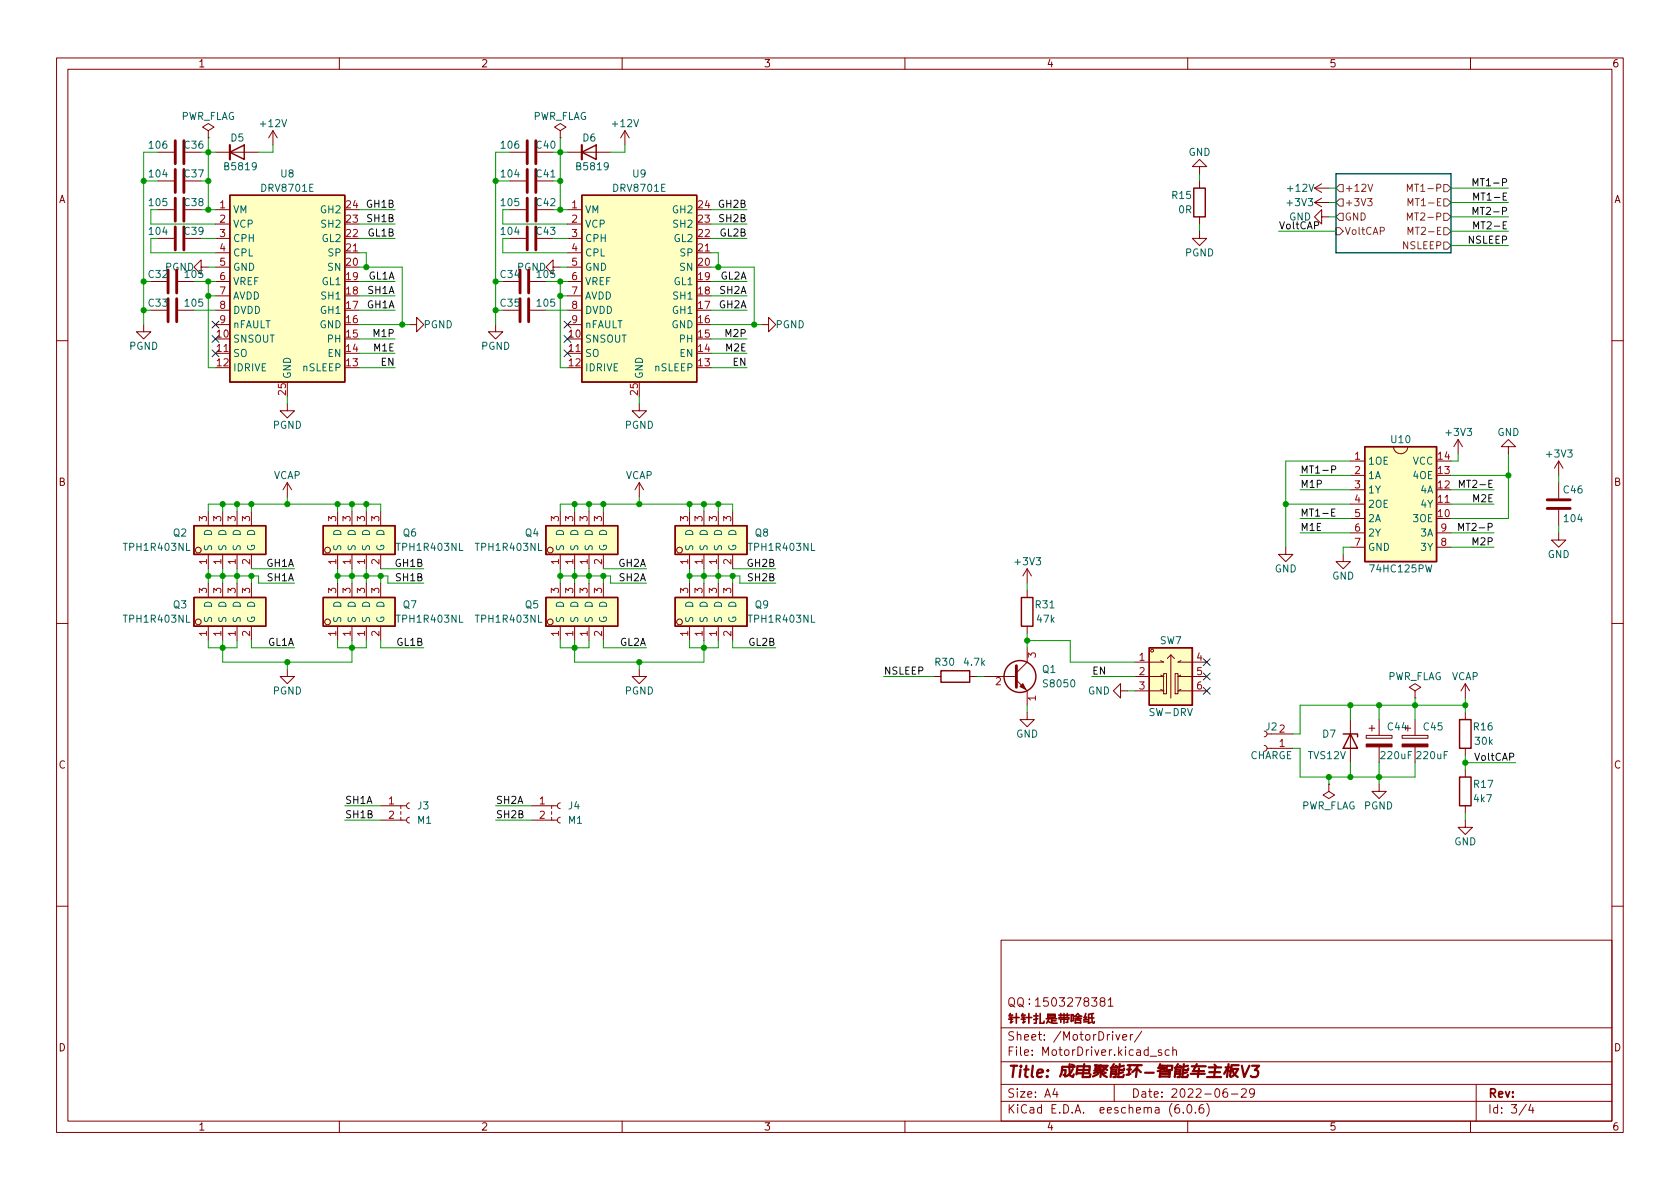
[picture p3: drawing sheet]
<svg xmlns="http://www.w3.org/2000/svg" width="297mm" height="210mm" viewBox="0 0 297 210" stroke-linecap="round" stroke-linejoin="round" font-family="sans-serif">
<g fill="none" stroke="#840000" stroke-width=".18">
<path d="M10 10.2h277v190.1h-277zM12 12.2h273v186.1h-273zM60 10.2v2M110 10.2v2M160 10.2v2M210 10.2v2M260 10.2v2M27.9 37.1h2.8M27.9 26.9h2.8M27.9 32h2.8M36.8 23.1l1-.6-1-.7-1 .7 1 .6v1.3M36.8 24.4h.1"/>
<path d="M38.1 37.1h2.5M38.1 39.6h2.5M38.1 26.9h7.6M48.3 23.1l-.8 1.3M48.3 23.1v2.5M48.3 23.1l.7 1.3M90.2 37.1h2.8M90.2 26.9h2.8M90.2 32h2.8M99.1 23.1l1-.6-1-.7-1.1 .7 1.1 .6v1.3M99.1 24.4h.1M100.3 37.1h2.6"/>
<path d="M100.3 39.6h2.6M100.3 26.9h7.6M110.5 23.1l-.8 1.3M110.5 23.1v2.5M110.5 23.1l.8 1.3M212.1 29.5h1.3l-1.3-1.3-1.3 1.3h1.3v1.2M212.1 32v1.3M212.1 38.3v1.3M232.4 35.8l1.3 .8M232.4 35.8h2.5M232.4 33.3l1.3 .7M232.4 33.3h2.5"/>
<path d="M233.7 38.3v-1.2l-1.3 1.2 1.3 1.3v-1.3h1.2M233.7 35l-1.3 .8M233.7 32.5l-1.3 .8M25.4 57.4v1.3h1.3l-1.3 1.2-1.3-1.2h1.3M27.9 42.2h2.8M31.5 54.9h2.8M31.5 49.8h2.8M35.6 47.2v-1.2l-1.3 1.2 1.3 1.3v-1.3h1.2M38.1 54.9h2.5M38.1 44.7h2.5M38.1 42.2h2.5M38.1 47.2h2.5"/>
<path d="M38.1 49.8h2.5M38.1 52.3h2.5M38.1 57.4h2.5M61 44.7h2.5M72.4 57.4h1.3v-1.3l1.2 1.3-1.2 1.3v-1.3M87.6 57.4v1.3h1.3l-1.3 1.2-1.2-1.2h1.2M90.2 42.2h2.8M93.7 54.9h2.8M93.7 49.8h2.8M97.8 47.2v-1.2l-1.3 1.2 1.3 1.3v-1.3h1.3M100.3 54.9h2.6M100.3 44.7h2.6"/>
<path d="M100.3 42.2h2.6M100.3 47.2h2.6M100.3 49.8h2.6M100.3 52.3h2.6M100.3 57.4h2.6M123.2 44.7h2.5M134.6 57.4h1.3v-1.3l1.3 1.3-1.3 1.3v-1.3M212.1 40.9v1.3h1.3l-1.3 1.2-1.3-1.2h1.3M10 60.2h2M38.1 62.5h2.5M50.8 71.4v1.2h1.3l-1.3 1.3-1.3-1.3h1.3M100.3 62.5h2.6"/>
<path d="M113 71.4v1.2h1.3l-1.3 1.3-1.2-1.3h1.2M246.4 79a1.27 1.27 0 0 0 1.2 1.2 1.27 1.27 0 0 0 1.3-1.2M257.8 77.7l-.8 1.3M257.8 77.7v2.6M257.8 77.7l.8 1.3M266.7 79h1.3l-1.3-1.3-1.3 1.3h1.3v1.3M285 60.2h2M36.8 90.4v2.6M36.8 98v2.6M39.4 90.4v2.6M39.4 98v2.6M41.9 90.4v2.6"/>
<path d="M41.9 98v2.6M44.4 90.4v2.6M44.4 98v2.6M50.8 85.3l-.8 1.3M50.8 85.3v2.6M50.8 85.3l.8 1.3M59.7 90.4v2.6M59.7 98v2.6M62.2 90.4v2.6M62.2 98v2.6M64.8 90.4v2.6M64.8 98v2.6"/>
<path d="M67.3 90.4v2.6M67.3 98v2.6M99.1 90.4v2.6M99.1 98v2.6M101.6 90.4v2.6M101.6 98v2.6M104.1 90.4v2.6M104.1 98v2.6M106.7 90.4v2.6M106.7 98v2.6M113 85.3l-.7 1.3M113 85.3v2.6"/>
<path d="M113 85.3l.8 1.3M121.9 90.4v2.6M121.9 98v2.6M124.5 90.4v2.6M124.5 98v2.6M127 90.4v2.6M127 98v2.6M129.5 90.4v2.6M129.5 98v2.6M227.3 96.8v1.2h1.3l-1.3 1.3-1.2-1.3h1.2M237.5 98v1.3h1.3l-1.3 1.3-1.3-1.3h1.3M238.8 81.5h2.5"/>
<path d="M238.8 89.1h2.5M238.8 84.1h2.5M238.8 86.6h2.5M238.8 91.7h2.5M238.8 94.2h2.5M238.8 96.8h2.5M254 89.1h2.5M254 94.2h2.5M254 96.8h2.5M275.6 94.2v1.3h1.3l-1.3 1.3-1.3-1.3h1.3M275.6 81.5v2.6M275.6 85.3v2.8"/>
<path d="M275.6 90.2v2.8M275.6 81.5l-.8 1.3M275.6 81.5l.8 1.3M10 110.2h2M36.8 103.1v2.6M36.8 110.7v2.6M39.4 103.1v2.6M39.4 110.7v2.6M41.9 103.1v2.6M41.9 110.7v2.6M44.4 103.1v2.6M44.4 110.7v2.6"/>
<path d="M50.8 118.4v1.2h1.3l-1.3 1.3-1.3-1.3h1.3M59.7 103.1v2.6M59.7 110.7v2.6M62.2 103.1v2.6M62.2 110.7v2.6M64.8 103.1v2.6M64.8 110.7v2.6M67.3 103.1v2.6M67.3 110.7v2.6M99.1 103.1v2.6M99.1 110.7v2.6M101.6 103.1v2.6"/>
<path d="M101.6 110.7v2.6M104.1 103.1v2.6M104.1 110.7v2.6M106.7 103.1v2.6M106.7 110.7v2.6M113 118.4v1.2h1.3l-1.3 1.3-1.2-1.3h1.2M121.9 103.1v2.6M121.9 110.7v2.6M124.5 103.1v2.6M124.5 110.7v2.6M127 103.1v2.6M127 110.7v2.6"/>
<path d="M129.5 103.1v2.6M129.5 110.7v2.6M165.1 119.6h1.3M171.4 119.6h1.3M174 119.6h5.7M181.6 100.6v2.5M181.6 104.4v1.3M181.6 110.7v1.3M181.6 114.5v2.6l-1.9 1.9M181.6 100.6l-.8 1.2M181.6 100.6l.8 1.2M205.2 119.4l.5 .2h-5"/>
<path d="M205.2 116.8l.5 .3h-5M205.7 119.1h.5v3.6h-.5zM207 115.8v7.6M207 115.8l-.6 .7M207 115.8l.6 .7M207.8 119.1h.5v3.6h-.5zM208.8 119.4l-.5 .2h5.1M208.8 116.8l-.5 .3h5.1M285 110.2h2M179.7 120.3l1.9 1.9v2.5M181.6 126v1.2h1.3l-1.3 1.3-1.3-1.3h1.3M198.1 122.2v-1.3l-1.3 1.3 1.3 1.2v-1.2h1.3"/>
<path d="M205.2 121.9l.5 .3h-5M208.8 121.9l-.5 .3h5.1M223.5 129.3l.4 .1 .1 .4-.1 .3-.4 .2M223.5 131.8l.4 .2 .1 .3-.1 .4-.4 .1M224.8 132.3h3.8M224.8 129.8h3.8M234.9 138.7v1.2l1.1 .7-1.1 .6-1-.6 1-.7M234.9 138.7h.1M238.8 127.2v7.7M241.6 130h4.5v.6h-4.5zM242.1 128.8h1M242.6 128.3v1"/>
<path d="M243.8 138.7v1.2h1.3l-1.3 1.3-1.2-1.3h1.2M243.8 127.2v2.8M243.8 132.1v2.8M247.9 130h4.6v.6h-4.6zM248.4 128.8h1M250.2 122.2l1-.7-1-.6-1 .6 1 .7v1.2M250.2 123.4h.1M250.2 127.2v2.8M250.2 132.1v2.8M259.1 120.9l-.8 1.3M259.1 120.9v2.5M259.1 126v1.2"/>
<path d="M259.1 132.3v1.3M259.1 136.1v1.3M259.1 120.9l.7 1.3M67.3 145h4.6M67.3 142.5h4.6M70.9 142.5v.5M70.9 143.5v.5M70.9 144.5v.5M72.4 144.5l-.4 .2-.1 .3 .1 .4 .4 .1M72.4 142l-.4 .1-.1 .4 .1 .3 .4 .2M94 145h4.6M94 142.5h4.6"/>
<path d="M97.5 142.5v.5M97.5 143.5v.5M97.5 144.5v.5M99.1 144.5l-.4 .2-.1 .3 .1 .4 .4 .1M99.1 142l-.4 .1-.1 .4 .1 .3 .4 .2M259.1 145v1.3h1.2l-1.2 1.3-1.3-1.3h1.3M259.1 142.5v1.3M10 160.2h2M177 166.3h108v32h-108zM178.4 176.6a.5 .5 0 0 1 .6-.2 .5 .5 0 0 1 .4 .5v.5a.5 .5 0 0 1-.5 .6 .5 .5 0 0 1-.5-.6zM178.6 177.6h.3l.5 .5M180 176.6a.5 .5 0 0 1 .6-.2 .5 .5 0 0 1 .3 .5v.5a.5 .5 0 0 1-.5 .6 .5 .5 0 0 1-.5-.6z"/>
<path d="M180.2 177.6h.3l.5 .5M182 177.4v.2M182 176.6v.2M183.1 176.9l.4-.5v1.5M183.1 177.9h.8M185.3 176.4h-.7l-.1 .7 .2-.1 .5 .1 .2 .2-.1 .5-.2 .1-.6-.1M186.1 176.5l.2-.1a.81 .81 0 0 1 .6 .7 .81 .81 0 0 1-.3 .8h-.2a.81 .81 0 0 1-.5-.6 .81 .81 0 0 1 .2-.8zM187.3 176.4h.9l-.5 .6 .4 .1v.7l-.2 .1h-.4l-.2-.1M188.8 176.6l.6-.2 .2 .2v.3l-.9 1h.9M190.1 176.4h1l-.6 1.5M191.9 177.1l-.3-.3 .1-.2 .2-.2 .5 .1 .1 .2-.1 .2-.6 .2-.2 .3 .1 .4 .2 .1h.5l.1-.3-.1-.4-.2-.1M193 176.4h.9l-.5 .6 .5 .1v.7l-.3 .1h-.4l-.2-.1"/>
<path d="M194.8 177.1l-.3-.3 .1-.2 .2-.2 .4 .1 .2 .2-.1 .2-.7 .2-.1 .3v.2l.3 .3h.4l.2-.3-.1-.4-.2-.1M195.9 176.9l.5-.5v1.5M195.9 177.9h.9M285 160.2h2M60 198.3v2M110 198.3v2M160 198.3v2M177 194.8h108M177 191.8h108M177 187.8h108M177 181.8h108M186.5 192.5l-.4 1h1"/>
<path d="M186.9 193v1M197 191.8v3M197.3 182.9l.3 1 .4-1M198.5 183.4l.7-.1-.1-.3-.4-.1-.2 .2 .1 .8h.5M199.9 182.9v1M200.3 182.9l-.3 .1-.1 .2M201.9 182.4l-1.3 1.9M203.4 186.8h1.1M205.4 185.7l-.4-.1-.2 .2 .1 .3 .5 .1v.4h-.6M206.7 185.7l-.4-.1-.3 .3v.4l.1 .3h.6M207.4 185.8l.2-.2 .3 .1 .1 .9M207.4 185.1v1.5"/>
<path d="M208.4 195.3a.59 .59 0 0 0-.7 .7v.5l.2 .3h.4l.2-.1 .1-.5-.2-.2-.4-.1-.3 .3M209.2 196.7v.1M210 198.3v2M210.1 195.4l.1-.1a.81 .81 0 0 1 .6 .7 .81 .81 0 0 1-.3 .8h-.1a.81 .81 0 0 1-.6-.6 .81 .81 0 0 1 .3-.8zM211.4 196.7v.1M212.7 195.3a.59 .59 0 0 0-.7 .7v.5l.1 .3h.5l.2-.1 .1-.5-.2-.2-.4-.1-.3 .3M213.4 195.1a1.72 1.72 0 0 1 0 2.3M216.9 192.5a.59 .59 0 0 0-.7 .7v.5l.2 .3h.4l.2-.1 .1-.5-.2-.2-.4-.1-.3 .3M217.7 193.5h1.2M219.5 192.7l.6-.2 .2 .2 .1 .3-1 1h1M221.8 193.2l-.3 .3-.4-.1-.2-.2 .2-.6 .4-.1 .2 .2a.99 .99 0 0 1-.3 1.3h-.3M260 198.3v2"/>
<path d="M261 191.8v6.5M269.9 195.3l-1.3 1.9M270.6 195.3l-.3 1h.9M271 195.8v1"/>
<circle cx="35.1" cy="97.3" r=".51"/>
<circle cx="57.9" cy="97.3" r=".51"/>
<circle cx="97.3" cy="97.3" r=".51"/>
<circle cx="120.1" cy="97.3" r=".51"/>
<circle cx="35.1" cy="110" r=".51"/>
<circle cx="57.9" cy="110" r=".51"/>
<circle cx="97.3" cy="110" r=".51"/>
<circle cx="120.1" cy="110" r=".51"/>
<circle cx="203.7" cy="115.1" r=".25"/>
</g>
<g fill="none" stroke="#840000" stroke-width=".4">
<path d="M178.7 188.5h1.2M179.3 188.5l-.3 2M180.4 189.1l-.1 1.4M180.5 188.5l-.1 .1 .1 .1 .1-.1-.1-.1v.2M181.1 189.1h.8M181.5 188.5l-.2 1.7v.2l.4 .1M182.6 188.5l-.2 1.7 .3 .3M183.4 189.8l1-.2-.1-.4-.5-.1-.3 .3-.1 1 .2 .1 .6-.1M185.2 190.3v.1l-.1 .1-.1-.1 .2-.1-.1 .2M185.3 189.2l.1 .1-.1 .1-.1-.1 .1-.1v.2M187.8 189.2h.6l-.1 .9h-.3M189.1 188.2l.1 2 .5 .3 .2-.5"/>
<path d="M189.5 188.3l.5 .2M189.7 189l-.4 .7-.6 .6-.4 .1M190 188.7h-2.2l-.1 1-.3 .7M190.4 189.8h2.1l.2-1.2h-2.2l-.2 1.4M190.4 189.2h2.2M191.7 188.2l-.3 2.3h1.3l.1-.5M193.5 189.3h.6M193.6 188.4l2.3 .1M193.7 188.9h.9M193.7 188.7h.9M193.8 188.4l-.1 .8M194 189.2h.5"/>
<path d="M194 189.5l-.6 .3M194.2 189.9l-1 .5M194.6 188.4l-.1 .9M194.7 189.6l-.1 .9M194.8 189.5v.3l.4 .4 .5 .3M195 188.7l.8 .5M195.2 189.4l-1.1 .3M195.5 189.7l-.5 .2M195.8 188.6l-.5 .4-.6 .3M196.4 190.5l.1-1.4h.9l-.2 1.4h-.4M196.4 188.8l1.1-.1v.1M196.4 189.9h.9"/>
<path d="M196.5 189.5h.8M196.9 188.2l-.3 .5M197.3 188.5l.2 .2M197.8 189.4l-.1 1.1M198 188.2l-.1 1M198.6 189.6l-.9 .3M198.7 190.1l-.1 .4h-1M198.7 188.5l-.9 .2M198.8 188.9l-.1 .3h-.9M199.3 189.1h.7M199.4 188.4h.8M199.8 188.4l-.2 1.7"/>
<path d="M199.9 189.9l-.7 .2M200.3 188.4h1.6M200.8 189l-.6 .6M201.1 188.7l-.3 1.8M201.1 189l.6 .6M201.2 188.4l-.5 .8M202.5 189.7h1.5M204.8 188.8h1.3M205 190.5l.2-1h1.7l-.1 1M205 190.4h1.8M205.1 188.5h.9M205.1 189.9h1.7"/>
<path d="M205.1 188.2l-.1 .5M205.4 189l.6 .2M205.4 188.9l-.3 .4-.4 .1M205.6 188.5l-.2 .6M206.2 189.2h1M206.3 189.1v-.6h1l-.1 .6M207.7 190.5l.2-1.4h.8l-.1 1.4h-.4M207.7 188.8l1.1-.1 .1 .1M207.8 189.9h.8M207.8 189.5h.9M208.3 188.2l-.4 .5M208.6 188.5l.3 .2"/>
<path d="M209.2 189.4l-.2 1.1M209.3 188.2l-.1 1M209.9 189.6l-.9 .3M210 190.1l-.1 .4h-1M210 188.5l-.8 .2M210.1 188.9l-.1 .3h-.9M210.5 189.9h2.5M210.7 188.6h2.5M210.9 189.4h2M211.6 188.2l-.5 .9M212 188.9l-.2 1.6M213.4 190.5h2.5"/>
<path d="M213.7 188.7h2.2M213.8 189.6h1.9M214.7 188.3l.4 .4M214.9 188.7l-.2 1.8M216.7 188.7h.8M217 188.8l-.6 1.1M217.1 189.1l.3 .4M217.2 188.2l-.3 2.3M217.7 189h1.2l-.4 .8-.5 .5-.4 .2M217.9 189l.3 .9 .6 .6M219 188.4h-1.2l-.4 1.9M219.6 188.5l.4 2 .9-2"/>
<path d="M221.4 188.5h1.2l-.7 .7h.2l.3 .2 .1 .2-.2 .7-.3 .2h-.6l-.2-.2"/>
</g>
<g fill="none" stroke="#840000" stroke-width=".25">
<path d="M40.6 34.5h20.4v33.1h-20.4zM40.6 26.9l2.6-1.3v2.6zM102.9 34.5h20.3v33.1h-20.3zM102.9 26.9l2.5-1.3v2.6zM211.1 33.3h2v5h-2zM241.3 79h12.7v20.3h-12.7zM34.3 93h12.7v5h-12.7zM57.1 93h12.7v5h-12.7zM96.5 93h12.7v5h-12.7zM119.4 93h12.7v5h-12.7zM34.3 105.7h12.7v5h-12.7zM57.1 105.7h12.7v5h-12.7z"/>
<path d="M96.5 105.7h12.7v5h-12.7zM119.4 105.7h12.7v5h-12.7zM166.4 118.6h5v2h-5zM180.6 105.7h2v5h-2zM203.2 114.5h7.6v10.2h-7.6zM237.5 129.8h2.5v.5M238.8 129.8l1.2 2.5h-2.5zM258.1 137.4h2v5.1h-2zM258.1 127.2h2v5.1h-2z"/>
<circle cx="180.3" cy="119.6" r="2.82"/>
</g>
<g fill="none" stroke="#840000" stroke-width=".51">
<path d="M31 24.9v4.1M31 30v4M31 35v4.1M32.5 24.9v4.1M32.5 30v4M32.5 35v4.1M93.2 24.9v4.1M93.2 30v4M93.2 35v4.1M94.7 24.9v4.1M94.7 30v4M94.7 35v4.1"/>
<path d="M29.7 47.7v4.1M29.7 52.8v4.1M31 40.1v4.1M31.2 47.7v4.1M31.2 52.8v4.1M32.5 40.1v4.1M91.9 47.7v4.1M91.9 52.8v4.1M93.2 40.1v4.1M93.5 47.7v4.1M93.5 52.8v4.1M94.7 40.1v4.1"/>
<path d="M273.6 88.4h4M273.6 89.9h4M179.7 117.7v3.8"/>
</g>
<g fill="#840000" stroke="#840000" stroke-width=".18">
<path d="M180.3 121.4l.5-.5 .6 1z"/>
<path d="M241.6 131.6h4.5v.5h-4.5z"/>
<path d="M247.9 131.6h4.6v.5h-4.6z"/>
</g>
<g fill="#ffffc2" stroke="#ffffc2" stroke-width=".18">
<path d="M40.6 34.5h20.4v33.1h-20.4z"/>
<path d="M241.3 79h12.7v20.3h-12.7z"/>
<path d="M203.2 114.5h7.6v10.2h-7.6z"/>
<path d="M119.4 105.7h12.7v5h-12.7z"/>
<path d="M119.4 93h12.7v5h-12.7z"/>
<path d="M57.1 93h12.7v5h-12.7z"/>
<path d="M57.1 105.7h12.7v5h-12.7z"/>
<path d="M34.3 105.7h12.7v5h-12.7z"/>
<path d="M34.3 93h12.7v5h-12.7z"/>
<path d="M96.5 93h12.7v5h-12.7z"/>
<path d="M96.5 105.7h12.7v5h-12.7z"/>
<path d="M102.9 34.5h20.3v33.1h-20.3z"/>
</g>
<path d="M40.6 25.6v2.6M102.9 25.6v2.6" fill="none" stroke="#840000" stroke-width=".38"/>
<g fill="none" stroke="#725600" stroke-width=".18">
<path d="M236.2 33.3l.7-.7h.6v1.3h-.6zM236.9 37.7h.6v1.3h-.6l-.7-.7zM236.9 35.2h.6v1.2h-.6l-.7-.6zM241.8 35.1h.8l-.4 .5 .3 .1v.6l-.1 .1-.6-.1M241.9 32.6l.4 1.2 .4-1.2M248.8 33.8v-1.2l.5 .9 .4-.9v1.2M248.8 38.9v-1.2l.5 .9 .4-.9v1.2M249 36.4v-1.3l.4 .9 .4-.9v1.3M255.3 35.2h.6l.6 .6-.6 .6h-.6zM255.3 32.6h.6l.6 .7-.6 .6h-.6zM255.3 37.7h.6l.6 .6-.6 .7h-.6zM236.2 40.3h.7l.6 .6-.6 .6h-.7z"/>
<path d="M249 41.5v-1.3l.4 .9 .4-.9v1.3M255.3 40.3h.6l.6 .6-.6 .6h-.6zM255.3 42.8h.6l.6 .6-.6 .7h-.6z"/>
</g>
<path d="M260.5 37.9v-1.2l.4 .9 .4-.9v1.2M260.5 32.9v-1.3l.4 .9 .4-.9v1.3M260.6 35.4v-1.3l.4 .9 .4-.9v1.3M260.6 40.5v-1.3l.4 .9 .4-.9v1.3M235.4 83.1l.7-.1 .1-.2-.1-.3-.7-.1v1.3M235.4 90.6h.5M236.1 90h-.7v1.3h.7M257.9 93.8v-1.3l.4 1 .5-1v1.3M258 86.2v-1.3l.5 .9 .4-.9v1.3" fill="none" stroke="#0f0f0f" stroke-width=".18"/>
<path d="M236.2 30.7h20.3v14h-20.3z" fill="none" stroke="#0000c2" stroke-width=".25"/>
<g fill="none" stroke="#009600" stroke-width=".18">
<path d="M25.4 32h2.5M26.7 37.1v2.5h11.4M27.9 26.9h-2.5v30.5M35.6 32h1.2M35.6 37.1h2.5M35.6 26.9h2.5M36.8 24.4v12.7M48.3 25.6v1.3h-2.6M63.5 37.1h6.3M63.5 39.6h6.3M87.6 32h2.6M88.9 37.1v2.5h11.4"/>
<path d="M90.2 26.9h-2.6v30.5M97.8 32h1.3M97.8 37.1h2.5M97.8 26.9h2.5M99.1 24.4v12.7M110.5 25.6v1.3h-2.6M125.7 37.1h6.4M125.7 39.6h6.4M212.1 30.7v1.3M212.1 39.6v1.3M234.9 35.8h1.3M234.9 38.3h1.3"/>
<path d="M234.9 33.3h1.3M256.5 35.8h10.2M256.5 38.3h10.2M256.5 33.3h10.2M25.4 49.8h1.3M25.4 54.9h1.3M26.7 42.2v2.5h11.4M34.3 49.8h3.8M34.3 54.9h3.8M35.6 42.2h2.5M36.8 47.2h1.3M36.8 52.3h1.3"/>
<path d="M36.8 49.8v15.2h1.3M63.5 49.8h6.3M63.5 54.9h6.3M63.5 42.2h6.3M63.5 47.2h7.6v10.2M63.5 44.7h1.3v2.5M63.5 52.3h6.3M63.5 57.4h8.9M63.5 59.9h6.3M87.6 49.8h1.3M87.6 54.9h1.3M88.9 42.2v2.5h11.4"/>
<path d="M96.5 49.8h3.8M96.5 54.9h3.8M97.8 42.2h2.5M99.1 47.2h1.2M99.1 49.8v15.2h1.2M99.1 52.3h1.2M125.7 49.8h6.4M125.7 54.9h6.4M125.7 42.2h6.4M125.7 47.2h7.6v10.2M125.7 44.7h1.3v2.5M125.7 52.3h6.4"/>
<path d="M125.7 57.4h8.9M125.7 59.9h6.4M226.1 40.9h10.1M256.5 40.9h10.2M256.5 43.4h10.2M50.8 70.1v1.3M63.5 62.5h6.3M63.5 65h6.3M113 70.1v1.3M125.7 62.5h6.4M125.7 65h6.4M36.8 90.4v-1.3h30.5v1.3"/>
<path d="M39.4 89.1v1.3M41.9 89.1v1.3M44.4 89.1v1.3M50.8 87.9v1.2M59.7 89.1v1.3M62.2 89.1v1.3M64.8 89.1v1.3M99.1 90.4v-1.3h30.4v1.3M101.6 89.1v1.3M104.1 89.1v1.3M106.7 89.1v1.3M113 87.9v1.2"/>
<path d="M121.9 89.1v1.3M124.5 89.1v1.3M127 89.1v1.3M227.3 89.1h11.5M229.9 91.7h8.9M229.9 84.1h8.9M229.9 86.6h8.9M229.9 94.2h8.9M238.8 81.5h-11.5v15.3M238.8 96.8h-1.3v1.2M256.5 84.1h10.2M256.5 86.6h7.7"/>
<path d="M256.5 96.8h7.7M256.5 89.1h7.7M256.5 94.2h7.7M257.8 80.3v1.2h-1.3M266.7 80.3v11.4h-10.2M275.6 84.1v1.2M275.6 93v1.2M36.8 101.8h8.9v1.3h6.4M36.8 113.3v1.2h5.1v-1.2M36.8 100.6v2.5M39.4 113.3v3.8h22.8v-3.8M39.4 100.6v2.5"/>
<path d="M41.9 100.6v2.5M44.4 113.3v1.2h7.7M44.4 100.6h7.7M44.4 101.8v1.3M50.8 117.1v1.3M59.7 101.8h8.9v1.3h6.3M59.7 113.3v1.2h5.1v-1.2M59.7 100.6v2.5M62.2 100.6v2.5M64.8 100.6v2.5M67.3 113.3v1.2h7.6M67.3 100.6h7.6"/>
<path d="M67.3 101.8v1.3M99.1 101.8h8.8v1.3h6.4M99.1 113.3v1.2h5v-1.2M99.1 100.6v2.5M101.6 113.3v3.8h22.9v-3.8M101.6 100.6v2.5M104.1 100.6v2.5M106.7 113.3v1.2h7.6M106.7 101.8v1.3M106.7 100.6h7.6M113 117.1v1.3M121.9 101.8h8.9v1.3h6.4"/>
<path d="M121.9 100.6v2.5M121.9 113.3v1.2h5.1v-1.2M124.5 100.6v2.5M127 100.6v2.5M129.5 113.3v1.2h7.7M129.5 100.6h7.7M129.5 101.8v1.3M156.2 119.6h8.9M172.7 119.6h1.3M181.6 113.3h7.6v3.8h11.5M181.6 103.1v1.3M181.6 112v2.5"/>
<path d="M193 119.6h7.7M181.6 124.7v1.3M199.4 122.2h1.3M228.6 132.3h1.3v5.1h20.3v-2.5M234.9 137.4v1.3M238.8 124.7v2.5M238.8 134.9v2.5M243.8 124.7v2.5M243.8 134.9v3.8M250.2 123.4v3.8M259.1 124.7h-29.2v5.1h-1.3M259.1 123.4v2.6"/>
<path d="M259.1 133.6v2.5M259.1 134.9h8.9M61 145h6.3M61 142.5h6.3M87.6 145h6.4M87.6 142.5h6.4M259.1 143.8v1.2"/>
</g>
<g fill="none" stroke="#000084" stroke-width=".18">
<path d="M37.5 59.3l1.2 1.2M37.5 56.8l1.2 1.2M38.7 59.3l-1.2 1.2M38.7 56.8l-1.2 1.2M99.7 59.3l1.2 1.2M99.7 56.8l1.2 1.2M100.9 59.3l-1.2 1.2M100.9 56.8l-1.2 1.2M37.5 61.9l1.2 1.2M38.7 61.9l-1.2 1.2M99.7 61.9l1.2 1.2M100.9 61.9l-1.2 1.2"/>
<path d="M212.8 116.5l1.2 1.2M212.8 119l1.2 1.2M214 116.5l-1.2 1.2M214 119l-1.2 1.2M212.8 121.6l1.2 1.2M214 121.6l-1.2 1.2"/>
</g>
<g fill="#009600" stroke="#009600" stroke-width=".18">
<circle cx="106.7" cy="101.8" r=".46"/>
<circle cx="101.6" cy="89.1" r=".46"/>
<circle cx="127" cy="101.8" r=".46"/>
<circle cx="121.9" cy="101.8" r=".46"/>
<circle cx="113" cy="89.1" r=".46"/>
<circle cx="106.7" cy="89.1" r=".46"/>
<circle cx="113" cy="117.1" r=".46"/>
<circle cx="121.9" cy="89.1" r=".46"/>
<circle cx="124.5" cy="89.1" r=".46"/>
<circle cx="127" cy="89.1" r=".46"/>
<circle cx="129.5" cy="101.8" r=".46"/>
<circle cx="259.1" cy="134.9" r=".46"/>
<circle cx="234.9" cy="137.4" r=".46"/>
<circle cx="243.8" cy="137.4" r=".46"/>
<circle cx="238.8" cy="137.4" r=".46"/>
<circle cx="124.5" cy="101.8" r=".46"/>
<circle cx="124.5" cy="114.5" r=".46"/>
<circle cx="181.6" cy="113.3" r=".46"/>
<circle cx="266.7" cy="84.1" r=".46"/>
<circle cx="243.8" cy="124.7" r=".46"/>
<circle cx="238.8" cy="124.7" r=".46"/>
<circle cx="227.3" cy="89.1" r=".46"/>
<circle cx="250.2" cy="124.7" r=".46"/>
<circle cx="259.1" cy="124.7" r=".46"/>
<circle cx="87.6" cy="49.8" r=".46"/>
<circle cx="87.6" cy="54.9" r=".46"/>
<circle cx="99.1" cy="32" r=".46"/>
<circle cx="87.6" cy="32" r=".46"/>
<circle cx="99.1" cy="26.9" r=".46"/>
<circle cx="99.1" cy="52.3" r=".46"/>
<circle cx="25.4" cy="32" r=".46"/>
<circle cx="36.8" cy="32" r=".46"/>
<circle cx="36.8" cy="26.9" r=".46"/>
<circle cx="99.1" cy="37.1" r=".46"/>
<circle cx="99.1" cy="49.8" r=".46"/>
<circle cx="133.3" cy="57.4" r=".46"/>
<circle cx="127" cy="47.2" r=".46"/>
<circle cx="64.8" cy="47.2" r=".46"/>
<circle cx="71.1" cy="57.4" r=".46"/>
<circle cx="25.4" cy="49.8" r=".46"/>
<circle cx="36.8" cy="49.8" r=".46"/>
<circle cx="25.4" cy="54.9" r=".46"/>
<circle cx="36.8" cy="52.3" r=".46"/>
<circle cx="36.8" cy="37.1" r=".46"/>
<circle cx="62.2" cy="101.8" r=".46"/>
<circle cx="67.3" cy="101.8" r=".46"/>
<circle cx="59.7" cy="101.8" r=".46"/>
<circle cx="64.8" cy="89.1" r=".46"/>
<circle cx="62.2" cy="89.1" r=".46"/>
<circle cx="59.7" cy="89.1" r=".46"/>
<circle cx="62.2" cy="114.5" r=".46"/>
<circle cx="64.8" cy="101.8" r=".46"/>
<circle cx="44.4" cy="101.8" r=".46"/>
<circle cx="50.8" cy="117.1" r=".46"/>
<circle cx="39.4" cy="114.5" r=".46"/>
<circle cx="36.8" cy="101.8" r=".46"/>
<circle cx="41.9" cy="89.1" r=".46"/>
<circle cx="41.9" cy="101.8" r=".46"/>
<circle cx="39.4" cy="89.1" r=".46"/>
<circle cx="39.4" cy="101.8" r=".46"/>
<circle cx="44.4" cy="89.1" r=".46"/>
<circle cx="50.8" cy="89.1" r=".46"/>
<circle cx="99.1" cy="101.8" r=".46"/>
<circle cx="101.6" cy="101.8" r=".46"/>
<circle cx="104.1" cy="101.8" r=".46"/>
<circle cx="101.6" cy="114.5" r=".46"/>
<circle cx="104.1" cy="89.1" r=".46"/>
</g>
<g font-size="2.1" fill="#840000">
<text x="178" y="184">Sheet: /MotorDriver/</text>
<text x="178" y="181">þÿ”ˆ”ˆbNf/^&amp;Ue~¸</text>
<text x="178" y="186.7">File: MotorDriver.kicad_sch</text>
<text x="178" y="196.9">KiCad E.D.A. eeschema (6.0.6)</text>
<text x="178" y="194.1">Size: A4</text>
<text x="200" y="194.1">Date: 2022-06-29</text>
<text x="263" y="194.1">Rev:</text>
<text x="263" y="196.9">Id: 3/4</text>
</g>
<g font-size="1.8" fill="#840000">
<text x="35" y="11.9">1</text>
<text x="85" y="11.9">2</text>
<text x="135" y="11.9">3</text>
<text x="185" y="11.9">4</text>
<text x="235" y="11.9">5</text>
<text x="285" y="11.9">6</text>
<text x="10.3" y="35.9">A</text>
<text x="285.3" y="35.9">A</text>
<text x="10.3" y="85.9">B</text>
<text x="285.3" y="85.9">B</text>
<text x="245.4" y="129.2">C44</text>
<text x="10.3" y="135.9">C</text>
<text x="285.3" y="135.9">C</text>
<text x="10.3" y="185.9">D</text>
<text x="285.3" y="185.9">D</text>
<text x="35" y="199.9">1</text>
<text x="85" y="199.9">2</text>
<text x="135" y="199.9">3</text>
<text x="185" y="199.9">4</text>
<text x="235" y="199.9">5</text>
<text x="285" y="199.9">6</text>
</g>
<g font-size="1.8" fill="#006464">
<text x="31.9" y="21.2">PWR_FLAG</text>
<text x="46.2" y="22.5">+12V</text>
<text x="94.1" y="21.2">PWR_FLAG</text>
<text x="108.4" y="22.5">+12V</text>
<text x="26.5" y="26.3">106</text>
<text x="32.7" y="26.3">C36</text>
<text x="40.8" y="25">D5</text>
<text x="88.7" y="26.3">106</text>
<text x="94.9" y="26.3">C40</text>
<text x="103.1" y="25">D6</text>
<text x="210.1" y="27.6">GND</text>
<text x="26.5" y="31.4">104</text>
<text x="32.7" y="31.4">C37</text>
<text x="39.9" y="30.1">B5819</text>
<text x="46.4" y="33.9">DRV8701E</text>
<text x="49.7" y="31.4">U8</text>
<text x="88.7" y="31.4">104</text>
<text x="94.9" y="31.4">C41</text>
<text x="102.1" y="30.1">B5819</text>
<text x="108.6" y="33.9">DRV8701E</text>
<text x="111.9" y="31.4">U9</text>
<text x="207.3" y="35.2">R15</text>
<text x="227.8" y="33.9">+12V</text>
<text x="32.7" y="41.5">C39</text>
<text x="32.7" y="36.4">C38</text>
<text x="41.1" y="37.7">VM</text>
<text x="41.1" y="40.3">VCP</text>
<text x="56.8" y="37.7">GH2</text>
<text x="57" y="40.3">SH2</text>
<text x="94.9" y="41.5">C43</text>
<text x="94.9" y="36.4">C42</text>
<text x="103.4" y="37.7">VM</text>
<text x="103.4" y="40.3">VCP</text>
<text x="119" y="37.7">GH2</text>
<text x="119.2" y="40.3">SH2</text>
<text x="208.4" y="37.7">0R</text>
<text x="227.7" y="36.4">+3V3</text>
<text x="29.2" y="47.9">PGND</text>
<text x="41.1" y="42.8">CPH</text>
<text x="41.1" y="45.3">CPL</text>
<text x="41.1" y="47.9">GND</text>
<text x="57" y="42.8">GL2</text>
<text x="58" y="47.9">SN</text>
<text x="58.1" y="45.3">SP</text>
<text x="91.4" y="47.9">PGND</text>
<text x="103.4" y="42.8">CPH</text>
<text x="103.4" y="45.3">CPL</text>
<text x="103.4" y="47.9">GND</text>
<text x="119.2" y="42.8">GL2</text>
<text x="120.2" y="47.9">SN</text>
<text x="120.3" y="45.3">SP</text>
<text x="209.5" y="45.3">PGND</text>
<text x="26.3" y="49.1">C32</text>
<text x="32.8" y="49.1">105</text>
<text x="41.1" y="50.4">VREF</text>
<text x="41.1" y="53">AVDD</text>
<text x="57" y="53">SH1</text>
<text x="57" y="50.4">GL1</text>
<text x="88.5" y="49.1">C34</text>
<text x="95" y="49.1">105</text>
<text x="103.4" y="50.4">VREF</text>
<text x="103.4" y="53">AVDD</text>
<text x="119.2" y="53">SH1</text>
<text x="119.2" y="50.4">GL1</text>
<text x="26.3" y="54.2">C33</text>
<text x="32.8" y="54.2">105</text>
<text x="41.1" y="55.5">DVDD</text>
<text x="41.1" y="58">nFAULT</text>
<text x="56.5" y="58">GND</text>
<text x="56.8" y="55.5">GH1</text>
<text x="74.9" y="58">PGND</text>
<text x="88.5" y="54.2">C35</text>
<text x="95" y="54.2">105</text>
<text x="103.4" y="55.5">DVDD</text>
<text x="103.4" y="58">nFAULT</text>
<text x="118.8" y="58">GND</text>
<text x="119" y="55.5">GH1</text>
<text x="137.1" y="58">PGND</text>
<text x="22.8" y="61.8">PGND</text>
<text x="41.1" y="60.6">SNSOUT</text>
<text x="41.1" y="63.1">SO</text>
<text x="41.1" y="65.7">IDRIVE</text>
<text x="53.6" y="65.7">nSLEEP</text>
<text x="58" y="63.1">EN</text>
<text x="58" y="60.6">PH</text>
<text x="85.1" y="61.8">PGND</text>
<text x="103.4" y="60.6">SNSOUT</text>
<text x="103.4" y="63.1">SO</text>
<text x="103.4" y="65.7">IDRIVE</text>
<text x="115.8" y="65.7">nSLEEP</text>
<text x="120.2" y="63.1">EN</text>
<text x="120.2" y="60.6">PH</text>
<text x="51.4" y="67.1" transform="rotate(-90 51.4 67.1)">GND</text>
<text x="113.7" y="67.1" transform="rotate(-90 113.7 67.1)">GND</text>
<text x="48.2" y="75.8">PGND</text>
<text x="110.5" y="75.8">PGND</text>
<text x="255.8" y="77.1">+3V3</text>
<text x="264.7" y="77.1">GND</text>
<text x="241.8" y="82.2">1OE</text>
<text x="246" y="78.4">U10</text>
<text x="249.8" y="82.2">VCC</text>
<text x="273.6" y="80.9">+3V3</text>
<text x="48.3" y="84.7">VCAP</text>
<text x="110.6" y="84.7">VCAP</text>
<text x="241.8" y="84.7">1A</text>
<text x="241.8" y="87.2">1Y</text>
<text x="241.8" y="89.8">2OE</text>
<text x="250" y="84.7">4OE</text>
<text x="251.2" y="87.2">4A</text>
<text x="251.3" y="89.8">4Y</text>
<text x="276.5" y="87.2">C46</text>
<text x="30.6" y="94.9">Q2</text>
<text x="37.5" y="94.7" transform="rotate(-90 37.5 94.7)">D</text>
<text x="40" y="94.7" transform="rotate(-90 40 94.7)">D</text>
<text x="42.5" y="94.7" transform="rotate(-90 42.5 94.7)">D</text>
<text x="45.1" y="94.7" transform="rotate(-90 45.1 94.7)">D</text>
<text x="60.3" y="94.7" transform="rotate(-90 60.3 94.7)">D</text>
<text x="62.9" y="94.7" transform="rotate(-90 62.9 94.7)">D</text>
<text x="65.4" y="94.7" transform="rotate(-90 65.4 94.7)">D</text>
<text x="67.9" y="94.7" transform="rotate(-90 67.9 94.7)">D</text>
<text x="71.3" y="94.9">Q6</text>
<text x="92.9" y="94.9">Q4</text>
<text x="99.7" y="94.7" transform="rotate(-90 99.7 94.7)">D</text>
<text x="102.2" y="94.7" transform="rotate(-90 102.2 94.7)">D</text>
<text x="104.8" y="94.7" transform="rotate(-90 104.8 94.7)">D</text>
<text x="107.3" y="94.7" transform="rotate(-90 107.3 94.7)">D</text>
<text x="122.6" y="94.7" transform="rotate(-90 122.6 94.7)">D</text>
<text x="125.1" y="94.7" transform="rotate(-90 125.1 94.7)">D</text>
<text x="127.6" y="94.7" transform="rotate(-90 127.6 94.7)">D</text>
<text x="130.2" y="94.7" transform="rotate(-90 130.2 94.7)">D</text>
<text x="133.5" y="94.9">Q8</text>
<text x="241.8" y="92.3">2A</text>
<text x="241.8" y="94.9">2Y</text>
<text x="250" y="92.3">3OE</text>
<text x="251.2" y="94.9">3A</text>
<text x="276.7" y="92.3">104</text>
<text x="22.1" y="97.4">TPH1R403NL</text>
<text x="37.5" y="97.5" transform="rotate(-90 37.5 97.5)">S</text>
<text x="40" y="97.5" transform="rotate(-90 40 97.5)">S</text>
<text x="42.5" y="97.5" transform="rotate(-90 42.5 97.5)">S</text>
<text x="45.1" y="97.5" transform="rotate(-90 45.1 97.5)">G</text>
<text x="60.3" y="97.5" transform="rotate(-90 60.3 97.5)">S</text>
<text x="62.9" y="97.5" transform="rotate(-90 62.9 97.5)">S</text>
<text x="65.4" y="97.5" transform="rotate(-90 65.4 97.5)">S</text>
<text x="67.9" y="97.5" transform="rotate(-90 67.9 97.5)">G</text>
<text x="70.4" y="97.4">TPH1R403NL</text>
<text x="84.4" y="97.4">TPH1R403NL</text>
<text x="99.7" y="97.5" transform="rotate(-90 99.7 97.5)">S</text>
<text x="102.2" y="97.5" transform="rotate(-90 102.2 97.5)">S</text>
<text x="104.8" y="97.5" transform="rotate(-90 104.8 97.5)">S</text>
<text x="107.3" y="97.5" transform="rotate(-90 107.3 97.5)">G</text>
<text x="122.6" y="97.5" transform="rotate(-90 122.6 97.5)">S</text>
<text x="125.1" y="97.5" transform="rotate(-90 125.1 97.5)">S</text>
<text x="127.6" y="97.5" transform="rotate(-90 127.6 97.5)">S</text>
<text x="130.2" y="97.5" transform="rotate(-90 130.2 97.5)">G</text>
<text x="132.6" y="97.4">TPH1R403NL</text>
<text x="179.6" y="99.9">+3V3</text>
<text x="225.4" y="101.2">GND</text>
<text x="241.8" y="97.4">GND</text>
<text x="242.5" y="101.2">74HC125PW</text>
<text x="251.3" y="97.4">3Y</text>
<text x="273.6" y="98.7">GND</text>
<text x="30.6" y="107.6">Q3</text>
<text x="37.5" y="107.4" transform="rotate(-90 37.5 107.4)">D</text>
<text x="40" y="107.4" transform="rotate(-90 40 107.4)">D</text>
<text x="42.5" y="107.4" transform="rotate(-90 42.5 107.4)">D</text>
<text x="45.1" y="107.4" transform="rotate(-90 45.1 107.4)">D</text>
<text x="60.3" y="107.4" transform="rotate(-90 60.3 107.4)">D</text>
<text x="62.9" y="107.4" transform="rotate(-90 62.9 107.4)">D</text>
<text x="65.4" y="107.4" transform="rotate(-90 65.4 107.4)">D</text>
<text x="67.9" y="107.4" transform="rotate(-90 67.9 107.4)">D</text>
<text x="71.3" y="107.6">Q7</text>
<text x="92.9" y="107.6">Q5</text>
<text x="99.7" y="107.4" transform="rotate(-90 99.7 107.4)">D</text>
<text x="102.2" y="107.4" transform="rotate(-90 102.2 107.4)">D</text>
<text x="104.8" y="107.4" transform="rotate(-90 104.8 107.4)">D</text>
<text x="107.3" y="107.4" transform="rotate(-90 107.3 107.4)">D</text>
<text x="122.6" y="107.4" transform="rotate(-90 122.6 107.4)">D</text>
<text x="125.1" y="107.4" transform="rotate(-90 125.1 107.4)">D</text>
<text x="127.6" y="107.4" transform="rotate(-90 127.6 107.4)">D</text>
<text x="130.2" y="107.4" transform="rotate(-90 130.2 107.4)">D</text>
<text x="133.5" y="107.6">Q9</text>
<text x="183.1" y="107.6">R31</text>
<text x="235.5" y="102.5">GND</text>
<text x="22.1" y="110.1">TPH1R403NL</text>
<text x="37.5" y="110.2" transform="rotate(-90 37.5 110.2)">S</text>
<text x="40" y="110.2" transform="rotate(-90 40 110.2)">S</text>
<text x="42.5" y="110.2" transform="rotate(-90 42.5 110.2)">S</text>
<text x="45.1" y="110.2" transform="rotate(-90 45.1 110.2)">G</text>
<text x="60.3" y="110.2" transform="rotate(-90 60.3 110.2)">S</text>
<text x="62.9" y="110.2" transform="rotate(-90 62.9 110.2)">S</text>
<text x="65.4" y="110.2" transform="rotate(-90 65.4 110.2)">S</text>
<text x="67.9" y="110.2" transform="rotate(-90 67.9 110.2)">G</text>
<text x="70.4" y="110.1">TPH1R403NL</text>
<text x="84.4" y="110.1">TPH1R403NL</text>
<text x="99.7" y="110.2" transform="rotate(-90 99.7 110.2)">S</text>
<text x="102.2" y="110.2" transform="rotate(-90 102.2 110.2)">S</text>
<text x="104.8" y="110.2" transform="rotate(-90 104.8 110.2)">S</text>
<text x="107.3" y="110.2" transform="rotate(-90 107.3 110.2)">G</text>
<text x="122.6" y="110.2" transform="rotate(-90 122.6 110.2)">S</text>
<text x="125.1" y="110.2" transform="rotate(-90 125.1 110.2)">S</text>
<text x="127.6" y="110.2" transform="rotate(-90 127.6 110.2)">S</text>
<text x="130.2" y="110.2" transform="rotate(-90 130.2 110.2)">G</text>
<text x="132.6" y="110.1">TPH1R403NL</text>
<text x="183.4" y="110.1">47k</text>
<text x="205.1" y="113.9">SW7</text>
<text x="165.4" y="117.7">R30</text>
<text x="170.6" y="117.7">4.7k</text>
<text x="184.3" y="119">Q1</text>
<text x="48.2" y="122.8">PGND</text>
<text x="110.5" y="122.8">PGND</text>
<text x="184.7" y="121.5">S8050</text>
<text x="192.3" y="122.8">GND</text>
<text x="245.2" y="120.3">PWR_FLAG</text>
<text x="256.6" y="120.3">VCAP</text>
<text x="179.6" y="130.4">GND</text>
<text x="203.4" y="126.6">SW-DRV</text>
<text x="223.8" y="129.2">J2</text>
<text x="233.9" y="130.4">D7</text>
<text x="251.8" y="129.2">C45</text>
<text x="260.6" y="129.2">R16</text>
<text x="260.9" y="131.7">30k</text>
<text x="221" y="134.2">CHARGE</text>
<text x="231.3" y="134.2">TVS12V</text>
<text x="244.3" y="134.2">220uF</text>
<text x="250.6" y="134.2">220uF</text>
<text x="73.8" y="143.1">J3</text>
<text x="100.5" y="143.1">J4</text>
<text x="230" y="143.1">PWR_FLAG</text>
<text x="241.2" y="143.1">PGND</text>
<text x="260.7" y="139.3">R17</text>
<text x="260.7" y="141.9">4k7</text>
<text x="73.8" y="145.7">M1</text>
<text x="100.5" y="145.7">M1</text>
<text x="257.1" y="149.5">GND</text>
</g>
<g font-size="1.8" fill="#725600">
<text x="237.7" y="33.9">+12V</text>
<text x="249.8" y="33.9">MT1-P</text>
<text x="237.7" y="41.5">VoltCAP</text>
<text x="237.7" y="39">GND</text>
<text x="237.7" y="36.4">+3V3</text>
<text x="249.8" y="41.5">MT2-E</text>
<text x="249.8" y="36.4">MT1-E</text>
<text x="249.8" y="39">MT2-P</text>
<text x="248" y="44.1">NSLEEP</text>
</g>
<g font-size="1.8" fill="#0f0f0f">
<text x="261.4" y="35.5">MT1-E</text>
<text x="261.4" y="32.9">MT1-P</text>
<text x="64.9" y="36.7">GH1B</text>
<text x="65.1" y="41.8">GL1B</text>
<text x="65.1" y="39.3">SH1B</text>
<text x="127.2" y="36.7">GH2B</text>
<text x="127.4" y="41.8">GL2B</text>
<text x="127.4" y="39.3">SH2B</text>
<text x="226.1" y="40.5">VoltCAP</text>
<text x="227.9" y="39">GND</text>
<text x="261.4" y="40.5">MT2-E</text>
<text x="261.4" y="38">MT2-P</text>
<text x="259.6" y="43.1">NSLEEP</text>
<text x="65.1" y="52">SH1A</text>
<text x="65.1" y="49.4">GL1A</text>
<text x="127.4" y="52">SH2A</text>
<text x="127.4" y="49.4">GL2A</text>
<text x="64.9" y="54.5">GH1A</text>
<text x="66.2" y="59.6">M1P</text>
<text x="127.2" y="54.5">GH2A</text>
<text x="128.4" y="59.6">M2P</text>
<text x="66.2" y="62.1">M1E</text>
<text x="67.4" y="64.7">EN</text>
<text x="128.4" y="62.1">M2E</text>
<text x="129.6" y="64.7">EN</text>
<text x="229.9" y="83.7">MT1-P</text>
<text x="229.9" y="86.3">M1P</text>
<text x="258.9" y="86.3">MT2-E</text>
<text x="260.5" y="88.8">M2E</text>
<text x="229.9" y="91.3">MT1-E</text>
<text x="229.9" y="93.9">M1E</text>
<text x="258.9" y="93.9">MT2-P</text>
<text x="47.2" y="100.2">GH1A</text>
<text x="70" y="100.2">GH1B</text>
<text x="109.4" y="100.2">GH2A</text>
<text x="132.2" y="100.2">GH2B</text>
<text x="260.5" y="96.4">M2P</text>
<text x="47.4" y="102.8">SH1A</text>
<text x="70.2" y="102.8">SH1B</text>
<text x="109.6" y="102.8">SH2A</text>
<text x="132.4" y="102.8">SH2B</text>
<text x="47.4" y="114.2">GL1A</text>
<text x="70.2" y="114.2">GL1B</text>
<text x="109.6" y="114.2">GL2A</text>
<text x="132.4" y="114.2">GL2B</text>
<text x="156.2" y="119.3">NSLEEP</text>
<text x="193" y="119.3">EN</text>
<text x="260.9" y="134.5">VoltCAP</text>
<text x="61" y="142.1">SH1A</text>
<text x="87.6" y="142.1">SH2A</text>
<text x="61" y="144.7">SH1B</text>
<text x="87.6" y="144.7">SH2B</text>
</g>
<g font-size="1.8" fill="#009600">
<text x="26.5" y="41.5">104</text>
<text x="26.5" y="36.4">105</text>
<text x="88.7" y="41.5">104</text>
<text x="88.7" y="36.4">105</text>
</g>
<g font-size="1.8" fill="#a90000">
<text x="38.9" y="36.8">1</text>
<text x="38.9" y="39.4">2</text>
<text x="38.9" y="41.9">3</text>
<text x="61.2" y="41.9">22</text>
<text x="61.2" y="39.4">23</text>
<text x="61.2" y="36.8">24</text>
<text x="101.1" y="36.8">1</text>
<text x="101.1" y="39.4">2</text>
<text x="101.1" y="41.9">3</text>
<text x="123.5" y="41.9">22</text>
<text x="123.5" y="39.4">23</text>
<text x="123.5" y="36.8">24</text>
<text x="38.9" y="44.4">4</text>
<text x="38.9" y="47">5</text>
<text x="61.2" y="47">20</text>
<text x="61.2" y="44.4">21</text>
<text x="101.1" y="44.4">4</text>
<text x="101.1" y="47">5</text>
<text x="123.5" y="47">20</text>
<text x="123.5" y="44.4">21</text>
<text x="38.9" y="49.5">6</text>
<text x="38.9" y="52.1">7</text>
<text x="61.2" y="52.1">18</text>
<text x="61.2" y="49.5">19</text>
<text x="101.1" y="49.5">6</text>
<text x="101.1" y="52.1">7</text>
<text x="123.5" y="52.1">18</text>
<text x="123.5" y="49.5">19</text>
<text x="38.4" y="59.7">10</text>
<text x="38.9" y="54.6">8</text>
<text x="38.9" y="57.1">9</text>
<text x="61.2" y="59.7">15</text>
<text x="61.2" y="57.1">16</text>
<text x="61.2" y="54.6">17</text>
<text x="100.6" y="59.7">10</text>
<text x="101.1" y="54.6">8</text>
<text x="101.1" y="57.1">9</text>
<text x="123.5" y="59.7">15</text>
<text x="123.5" y="57.1">16</text>
<text x="123.5" y="54.6">17</text>
<text x="38.4" y="62.2">11</text>
<text x="38.4" y="64.8">12</text>
<text x="61.2" y="64.8">13</text>
<text x="61.2" y="62.2">14</text>
<text x="100.6" y="62.2">11</text>
<text x="100.6" y="64.8">12</text>
<text x="123.5" y="64.8">13</text>
<text x="123.5" y="62.2">14</text>
<text x="50.5" y="69.8" transform="rotate(-90 50.5 69.8)">25</text>
<text x="112.8" y="69.8" transform="rotate(-90 112.8 69.8)">25</text>
<text x="239.5" y="81.3">1</text>
<text x="239.5" y="83.8">2</text>
<text x="254.3" y="83.8">13</text>
<text x="254.3" y="81.3">14</text>
<text x="239.5" y="86.4">3</text>
<text x="239.5" y="88.9">4</text>
<text x="254.3" y="88.9">11</text>
<text x="254.3" y="86.4">12</text>
<text x="36.6" y="92.2" transform="rotate(-90 36.6 92.2)">3</text>
<text x="39.1" y="92.2" transform="rotate(-90 39.1 92.2)">3</text>
<text x="41.7" y="92.2" transform="rotate(-90 41.7 92.2)">3</text>
<text x="44.2" y="92.2" transform="rotate(-90 44.2 92.2)">3</text>
<text x="59.4" y="92.2" transform="rotate(-90 59.4 92.2)">3</text>
<text x="62" y="92.2" transform="rotate(-90 62 92.2)">3</text>
<text x="64.5" y="92.2" transform="rotate(-90 64.5 92.2)">3</text>
<text x="67.1" y="92.2" transform="rotate(-90 67.1 92.2)">3</text>
<text x="98.8" y="92.2" transform="rotate(-90 98.8 92.2)">3</text>
<text x="101.3" y="92.2" transform="rotate(-90 101.3 92.2)">3</text>
<text x="103.9" y="92.2" transform="rotate(-90 103.9 92.2)">3</text>
<text x="106.4" y="92.2" transform="rotate(-90 106.4 92.2)">3</text>
<text x="121.7" y="92.2" transform="rotate(-90 121.7 92.2)">3</text>
<text x="124.2" y="92.2" transform="rotate(-90 124.2 92.2)">3</text>
<text x="126.7" y="92.2" transform="rotate(-90 126.7 92.2)">3</text>
<text x="129.3" y="92.2" transform="rotate(-90 129.3 92.2)">3</text>
<text x="239.5" y="91.4">5</text>
<text x="239.5" y="94">6</text>
<text x="254.3" y="91.4">10</text>
<text x="254.8" y="94">9</text>
<text x="36.6" y="99.8" transform="rotate(-90 36.6 99.8)">1</text>
<text x="39.1" y="99.8" transform="rotate(-90 39.1 99.8)">1</text>
<text x="41.7" y="99.8" transform="rotate(-90 41.7 99.8)">1</text>
<text x="44.2" y="99.8" transform="rotate(-90 44.2 99.8)">2</text>
<text x="59.4" y="99.8" transform="rotate(-90 59.4 99.8)">1</text>
<text x="62" y="99.8" transform="rotate(-90 62 99.8)">1</text>
<text x="64.5" y="99.8" transform="rotate(-90 64.5 99.8)">1</text>
<text x="67.1" y="99.8" transform="rotate(-90 67.1 99.8)">2</text>
<text x="98.8" y="99.8" transform="rotate(-90 98.8 99.8)">1</text>
<text x="101.3" y="99.8" transform="rotate(-90 101.3 99.8)">1</text>
<text x="103.9" y="99.8" transform="rotate(-90 103.9 99.8)">1</text>
<text x="106.4" y="99.8" transform="rotate(-90 106.4 99.8)">2</text>
<text x="121.7" y="99.8" transform="rotate(-90 121.7 99.8)">1</text>
<text x="124.2" y="99.8" transform="rotate(-90 124.2 99.8)">1</text>
<text x="126.7" y="99.8" transform="rotate(-90 126.7 99.8)">1</text>
<text x="129.3" y="99.8" transform="rotate(-90 129.3 99.8)">2</text>
<text x="239.5" y="96.5">7</text>
<text x="254.8" y="96.5">8</text>
<text x="36.6" y="104.9" transform="rotate(-90 36.6 104.9)">3</text>
<text x="39.1" y="104.9" transform="rotate(-90 39.1 104.9)">3</text>
<text x="41.7" y="104.9" transform="rotate(-90 41.7 104.9)">3</text>
<text x="44.2" y="104.9" transform="rotate(-90 44.2 104.9)">3</text>
<text x="59.4" y="104.9" transform="rotate(-90 59.4 104.9)">3</text>
<text x="62" y="104.9" transform="rotate(-90 62 104.9)">3</text>
<text x="64.5" y="104.9" transform="rotate(-90 64.5 104.9)">3</text>
<text x="67.1" y="104.9" transform="rotate(-90 67.1 104.9)">3</text>
<text x="98.8" y="104.9" transform="rotate(-90 98.8 104.9)">3</text>
<text x="101.3" y="104.9" transform="rotate(-90 101.3 104.9)">3</text>
<text x="103.9" y="104.9" transform="rotate(-90 103.9 104.9)">3</text>
<text x="106.4" y="104.9" transform="rotate(-90 106.4 104.9)">3</text>
<text x="121.7" y="104.9" transform="rotate(-90 121.7 104.9)">3</text>
<text x="124.2" y="104.9" transform="rotate(-90 124.2 104.9)">3</text>
<text x="126.7" y="104.9" transform="rotate(-90 126.7 104.9)">3</text>
<text x="129.3" y="104.9" transform="rotate(-90 129.3 104.9)">3</text>
<text x="36.6" y="112.5" transform="rotate(-90 36.6 112.5)">1</text>
<text x="39.1" y="112.5" transform="rotate(-90 39.1 112.5)">1</text>
<text x="41.7" y="112.5" transform="rotate(-90 41.7 112.5)">1</text>
<text x="44.2" y="112.5" transform="rotate(-90 44.2 112.5)">2</text>
<text x="59.4" y="112.5" transform="rotate(-90 59.4 112.5)">1</text>
<text x="62" y="112.5" transform="rotate(-90 62 112.5)">1</text>
<text x="64.5" y="112.5" transform="rotate(-90 64.5 112.5)">1</text>
<text x="67.1" y="112.5" transform="rotate(-90 67.1 112.5)">2</text>
<text x="98.8" y="112.5" transform="rotate(-90 98.8 112.5)">1</text>
<text x="101.3" y="112.5" transform="rotate(-90 101.3 112.5)">1</text>
<text x="103.9" y="112.5" transform="rotate(-90 103.9 112.5)">1</text>
<text x="106.4" y="112.5" transform="rotate(-90 106.4 112.5)">2</text>
<text x="121.7" y="112.5" transform="rotate(-90 121.7 112.5)">1</text>
<text x="124.2" y="112.5" transform="rotate(-90 124.2 112.5)">1</text>
<text x="126.7" y="112.5" transform="rotate(-90 126.7 112.5)">1</text>
<text x="129.3" y="112.5" transform="rotate(-90 129.3 112.5)">2</text>
<text x="183.1" y="116.3" transform="rotate(-90 183.1 116.3)">3</text>
<text x="201.4" y="116.8">1</text>
<text x="201.4" y="119.4">2</text>
<text x="211.6" y="116.8">4</text>
<text x="211.6" y="119.4">5</text>
<text x="176" y="121.2">2</text>
<text x="183.1" y="123.9" transform="rotate(-90 183.1 123.9)">1</text>
<text x="201.4" y="121.9">3</text>
<text x="211.6" y="121.9">6</text>
<text x="226.2" y="129.5">2</text>
<text x="226.2" y="132.1">1</text>
<text x="68.7" y="142.2">1</text>
<text x="95.4" y="142.2">1</text>
<text x="68.7" y="144.8">2</text>
<text x="95.4" y="144.8">2</text>
</g>
</svg>
